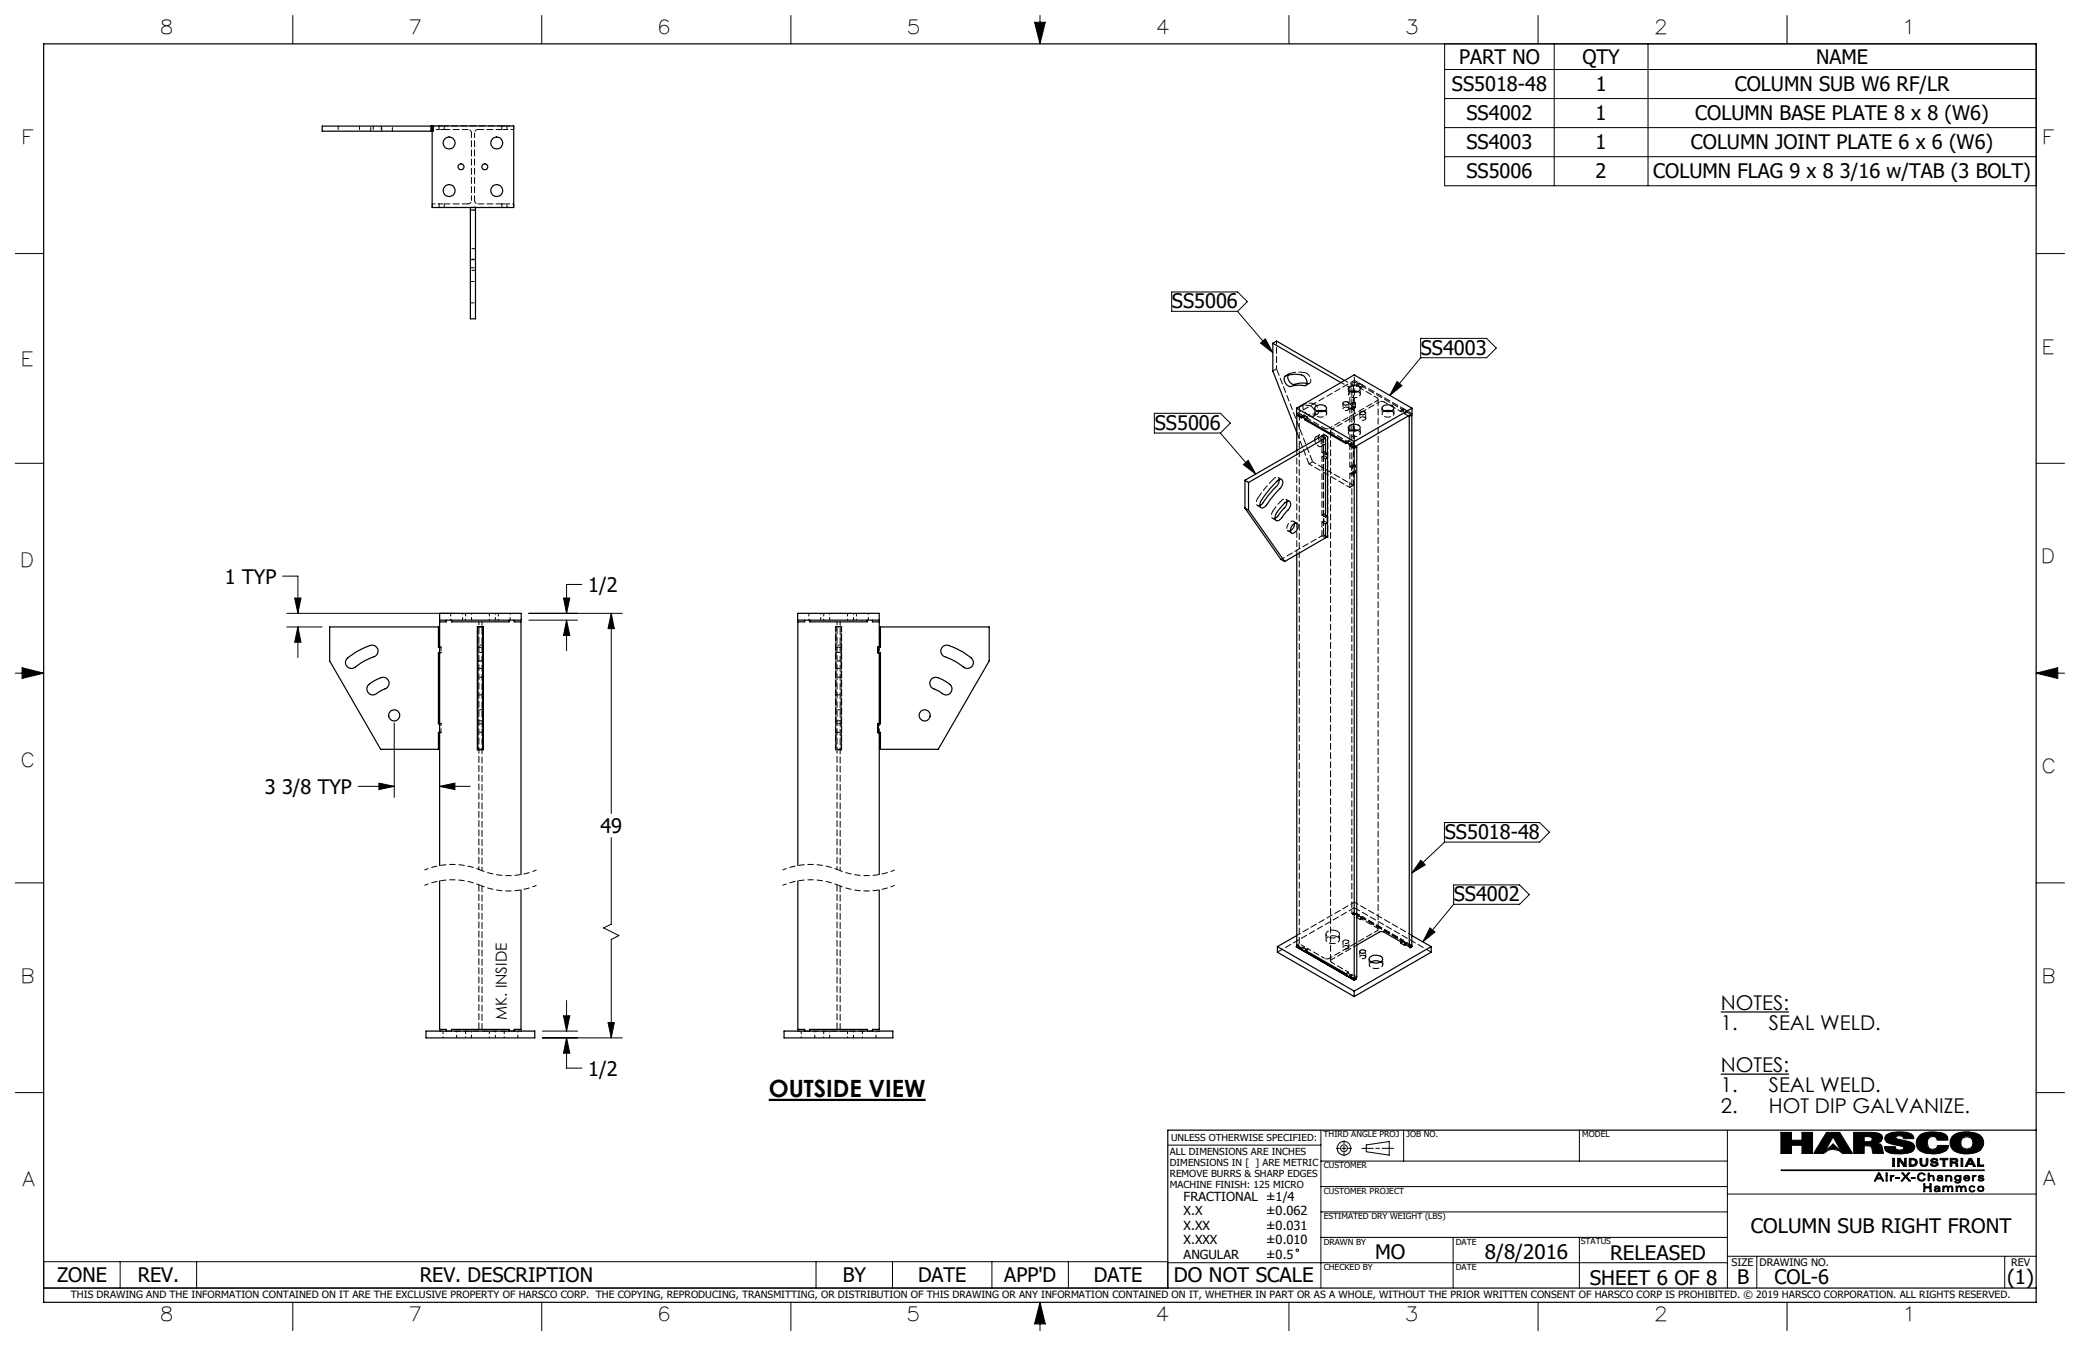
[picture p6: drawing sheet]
<svg xmlns="http://www.w3.org/2000/svg" width="432mm" height="279mm" viewBox="0 0 432 279" stroke-linecap="round" stroke-linejoin="round" font-family="sans-serif">
<g fill="none" stroke="#000" stroke-width=".21">
<path d="M60.8 3.2v5.9M112.5 3.2v5.9M164.2 3.2v5.9M214.8 4.6h2.2l-1.1 4.5zM215.9 3.2v5.9M267.6 3.2v5.9M299.9 9.1h122.8v29.5h-122.8zM299.9 14.4h122.8M319.3 3.2v5.9M322.7 9.1v29.5M342.1 9.1v29.5M371 3.2v5.9"/>
<path d="M299.9 20.5h122.8M299.9 26.5h122.8M299.9 32.5h122.8M3.2 52.6h5.9M422.7 52.6h5.9M243.2 60.6h13.7l2 2-2 2h-13.7zM256.9 64.7l7.3 8.5M261.7 71.2l1-.9 1.5 2.9zM290 79.2l1 .8-2.5 2.1zM294.9 70.2h13.7l2 2-2 2.1h-13.7zM294.9 74.3l-6.4 7.8M3.2 96.2h5.9"/>
<path d="M239.6 85.8h13.8l2 2-2 2.1h-13.8zM253.4 89.9l7.3 8.5M258.1 96.4l1-.8 1.6 2.8zM422.7 96.2h5.9M58.7 119.6h3.1v7.7M3.2 139.7h5.9M4.6 138.6l4.5 1.1-4.5 1.1zM59.5 127.3h34.9M59.5 130.1h7.4M61.2 124.1h1.3l-.7 3.2zM61.8 130.1l.7 3.2h-1.3zM61.8 130.1v6.4"/>
<path d="M109.8 127.3h19.4M109.8 128.7h10.1M117 124.1h1.3l-.7 3.2zM117.6 128.7l.7 3.2h-1.3zM117.6 128.7v6.4M120.8 121.3h-3.2v6M126.9 127.3l.6 3.2h-1.3zM126.9 127.3v41.6M422.7 139.7h5.9M422.7 139.7l4.5-1.1v2.2zM81.8 150.1v15.4M74.4 163.2h7.4"/>
<path d="M78.7 162.6l3.1 .6-3.1 .7zM91.3 163.2l3.1-.6v1.3zM91.3 163.2h6.3M126.9 173.9v17.9l-1.6 .8 3.2 1.6-1.6 .8v20.4M295 178.6l.9 .9-2.8 1.7zM299.9 170.7h19.7l2.1 2.1-2.1 2h-19.7zM299.9 174.8l-6.8 6.4M3.2 183.3h5.9M296.9 192.6l1 .9-2.5 2zM301.8 183.7h13.7l2 2-2 2h-13.7zM301.8 187.7l-6.4 7.8M422.7 183.3h5.9"/>
<path d="M112.6 215.4h16.6M112.6 214h7.3M117 210.9h1.3l-.7 3.1zM117.6 215.4l.7 3.2h-1.3zM117.6 215.4v6.3h3.2M117.6 207.7v6.3M126.2 212.3h1.3l-.6 3.1zM3.2 226.8h5.9M242.4 237.7h31.8M274.2 234.6v32.8M277.4 238.4h.7M278.6 238.4h.8"/>
<path d="M279 236.8v.7M279 238v.8M279 239.3v.6M279.9 238.4h.7M282.7 238.4h2.4M283.6 237.7l4.8-.7v2.8l-4.8-.7zM285.6 238.4h.8M286.9 238.4h2.4M291.4 234.6v6.4M327.9 234.6v6.4M358.6 234.6v32.8M369.7 235.1h2.2v1.6h2.2v-1.6h2.2v4.3h-2.2v-1.7h-2.2v1.7h-2.2z"/>
<path d="M379.2 235.1h2.7l2.7 4.3h-2.2a2.5 2.5 0 0 0-3.8 0h-2.1zM380.5 236l1.7 3-1.7-1.5-1.7 1.5zM384.8 235.1h3.7l1.7 .2 .5 .4 .1 .6-.3 .7-.8 .3 .7 .2 .3 .4 .3 1.5h-2.2l-.2-1-.3-.5-.6-.1h-.7v1.6h-2.2zM387 235.9l1.4 .1a.51 .51 0 0 1 0 .9l-1.4 .1zM389.7 237.3h.1M391.6 235.6a6.4 6.4 0 0 1 5.3-.2l.3 .4 .1 .6h-2.1l-.1-.4a1.07 1.07 0 0 0-1.5 .1v.1a3 3 0 0 0 1.9 .6l1.6 .5 .4 .7a1.36 1.36 0 0 1-1.4 1.4 6.7 6.7 0 0 1-4.6-.5l-.3-.9h2.3v.4a1.01 1.01 0 0 0 1.7-.2l-.4-.3-3.1-.8-.4-.7zM398.5 235.7a5.3 5.3 0 0 1 5.5-.2l.3 .5 .1 .7h-2.2l-.3-.6-.5-.2-.7 .1-.5 .5-.1 .7 .2 1 .4 .3 .5 .1 .8-.2 .2-.6h2.3l-.1 .6a3.9 3.9 0 0 1-2.8 1.1 4.2 4.2 0 0 1-3.5-1.1 2.19 2.19 0 0 1 .4-2.7zM405.2 235.9a5.4 5.4 0 0 1 5.8-.4 2.09 2.09 0 0 1 .8 2.2l-.7 1.1a5.9 5.9 0 0 1-5.4 .1 2.08 2.08 0 0 1-.5-3zM422.7 226.8h5.9M274.2 256.9h84.4M274.2 251.6h84.4M274.2 246.3h84.4"/>
<path d="M274.2 241h84.4M301.7 256.9v10.5M327.9 256.9v10.5M358.6 247.9h64.1M369.8 242.9h42.1v.1h-42.1zM389.9 243.5h.3l.9 1.6h-.3l-.2-.4h-1l-.2 .4h-.3zM390.1 243.7l.4 .8h-.8zM391.5 244h.3v1.1h-.3zM391.5 243.5h.3v.2h-.3zM392.4 244h.2v.2l.2-.2h.4v.2l-.5 .1-.1 .8h-.2zM392.6 244.2h.1M392.9 240.5h.4v1.6h-.4z"/>
<path d="M393.6 244.4h.7v.2h-.7zM393.9 240.5h.5l1 1.2v-1.2h.3v1.6h-.5l-.9-1.3v1.3h-.4zM394.3 240.8h.1M394.8 243.5h.3l.5 .6 .5-.6h.4l-.7 .7 .8 .9h-.3l-.7-.7-.6 .7h-.3l.7-.9zM396.3 240.5a1.61 1.61 0 0 1 1.7 .5v.3l-.1 .5-.8 .3h-.8zM396.7 240.7a.62 .62 0 0 1 .8 .2 .62 .62 0 0 1 0 .7l-.8 .2zM396.8 244.4h.7v.2h-.7zM398.3 243.7a.87 .87 0 0 1 1.4 .2l-.7-.3-.3 .1-.3 .2-.1 .4 .2 .5a.59 .59 0 0 0 .9-.1h.3l-.3 .4h-.9l-.4-.3-.1-.5zM398.6 240.5h.4v1l.1 .3 .3 .1 .3-.1 .2-.4v-.9h.3v.9l-.2 .5a.93 .93 0 0 1-1.4-.4zM399.4 245.7h.2v.6h1v-.6h.3v1.7h-.3v-.8h-1v.8h-.2zM400.3 243.5h.2v.7l.5-.3a.79 .79 0 0 1 .4 1.2h-.1a.87 .87 0 0 0-.3-1 .85 .85 0 0 0-.5 1h-.2zM400.5 244.2h.1"/>
<path d="M400.9 240.7l.5-.3 .7 .1 .2 .4h-.4l-.1-.2h-.3l-.3 .2 .2 .2 .8 .2 .2 .4-.1 .2-.6 .2-.7-.1-.2-.4h.3l.4 .3 .5-.1v-.2l-1-.3-.2-.2zM401.7 246.3a.67 .67 0 0 1 1 .3v.7h-.2v-.1l-.7 .2-.2-.2v-.3l.1-.2 .8-.1-.1-.2-.3-.1-.5 .2zM402.4 244.7l.7-.1-.1 .3-.2 .1h-.3zM402.5 246.8h.1M402.5 246.8l-.8 .2 .2 .2h.3l.2-.1 .1-.3M402.5 247.2h.1M402.8 240.5h1.6v.2h-.6v1.4h-.4v-1.4h-.6zM403.1 244.6h.1M403.1 244.4l-.1-.2-.3-.1-.5 .2v-.2l.6-.2 .4 .2 .1 1h-.2v-.1M403.1 244.4l-.8 .1-.2 .3 .3 .3 .3 .1 .4-.2M403.1 244.4h.1M403.1 245h.1"/>
<path d="M403.5 246.4v-.2h-.2v1.1h.2l.1-.8 .4-.2 .3 .4v.6h.2l.1-.8 .3-.2 .3 .4v.6h.2l-.1-1-.5-.1-.3 .3M403.5 246.4l.5-.3 .4 .4M403.5 246.4h.1M403.9 244h.2v.2l.4-.3 .5 .2 .2 .4v.6h-.2l-.2-.9-.2-.1-.3 .1-.2 .9h-.2zM404.1 244.2h.1M404.4 246.5h.1M404.8 240.5a1.96 1.96 0 0 1 1.6 .2l-.1 .5-.3 .1 .4 .2 .1 .6h-.4a.61 .61 0 0 0-.7-.7h-.2v.7h-.4zM405.2 240.7l.8 .1v.3l-.8 .1zM405.9 244.1l.5-.2 .5 .3v-.2h.2v1l-.2 .5-.5 .1-.5-.1-.1-.3 .8 .2 .2-.1 .1-.4-.5 .2-.5-.2-.2-.4zM406 241.3h.1M406.1 244.2l.3-.1 .4 .1 .1 .3-.1 .3-.4 .2-.3-.2-.1-.3zM406.3 246.4v-.2h-.3l.1 1.1h.2l.1-.8 .3-.2 .3 .4v.6h.2l.1-.8 .4-.2 .3 .4v.6h.2l-.2-1-.4-.1-.4 .3"/>
<path d="M406.3 246.4l.4-.3 .5 .4M406.3 246.4h.1M407.1 240.5h.4v1.6h-.4zM407.2 246.5h.1M407.9 244.1l.4-.2 .5 .2 .1 .5h-1.1l.2 .3 .3 .1 .6-.2-.1 .2-.7 .1-.4-.2v-.6zM408 244.2l.3-.1 .4 .4h-.8zM408.8 240.5h.5l.8 1.6h-.5l-.1-.4h-1l-.2 .4h-.3zM408.9 246.3l.5-.2 .4 .1 .2 .3-.8-.2-.2 .2-.1 .3 .2 .4 .3 .1 .6-.2-.2 .2-.7 .1-.3-.3zM409 240.8l.3 .7h-.6zM409.5 244h.2v.2l.5-.2v.2l-.4 .1-.1 .8h-.2zM409.7 244.2h.1M410.5 240.5h.4v1.3h.9v.3h-1.3z"/>
<path d="M410.7 246.3l.5-.1 .5 .1 .2 .5-.2 .4-.5 .2-.5-.2-.2-.4zM410.7 244.2a.74 .74 0 0 1 1.1-.1v.2l-.5-.2-.4 .2 .7 .2 .3 .3a.76 .76 0 0 1-1.1 .3l-.2-.3 .8 .2 .2-.2a.87 .87 0 0 1-.9-.6zM410.8 246.5l.4-.2 .4 .2 .1 .3-.1 .3-.4 .1-.4-.1-.1-.3zM9.1 261.9h233.3v5.5h-233.3zM24.9 261.9v5.5M40.8 261.9v5.5M60.8 270.3v5.9M112.5 270.3v5.9M164.2 270.3v5.9M169.4 261.9v5.5M185.3 261.9v5.5M205.9 261.9v5.5"/>
<path d="M215.9 270.3v5.9M215.9 270.3l1.1 4.5h-2.2zM221.8 261.9v5.5M242.4 262.1h116.2M267.6 270.3v5.9M319.3 270.3v5.9M358.6 260.8h64.1M364.7 260.8v6.6M371 270.3v5.9M416.2 260.8v6.6"/>
<circle cx="279" cy="238.4" r=".71"/>
<circle cx="279" cy="238.4" r="1.41"/>
<circle cx="408.3" cy="237.3" r="1.3"/>
<circle cx="269.3" cy="259.5" r=".25"/>
</g>
<g fill="none" stroke="#000" stroke-width=".25">
<path d="M9.1 9.1h413.6v261.2h-413.6zM89.5 26.2v1M89.7 26.1v17h16.9v-17l-39.7 .1v1h22.8M97.6 43.1v23.1h1.1v-23.1M97.6 43.6h1.1M264.2 71.3v5.7l5 12.8M264.2 71.3l14.2 8.1M264.2 71.3l.8-.5 14.1 8.2M266.8 78.1a5.1 5.1 0 0 1 3.9 0 1.35 1.35 0 0 1 .3 1.9h-.2a6.5 6.5 0 0 0-3.1 .2 1.59 1.59 0 0 1-.9-2.1zM267.4 77.9a1.65 1.65 0 0 0 1.3 1.9 5 5 0 0 1 2.7-.2M258.4 99.7v5.8M258.4 99.7l.8 .5"/>
<path d="M265.1 99.8a.65 .65 0 0 1 1-.3 .65 .65 0 0 1 .2 1 5.5 5.5 0 0 1-1.7 2.1l-.7 .8a4.2 4.2 0 0 1-1.7 2 .6 .6 0 0 1-.7-.3 .6 .6 0 0 1 .1-.6 17.1 17.1 0 0 1 3.5-4.7zM265.5 99.6a1.92 1.92 0 0 1-.9 1.8l-2.7 3.3-.4 .3M269.2 84.7v1.2l11.9 6.9M269.2 84.7l11.9 7M269.2 84.7l11.9-6.9 12 6.9M269.2 86.2l1 .5v-.2M269.2 86.2v7.3M269.4 86l-.2 .2M270.9 86.9v.3M270.9 87.2l8.5 4.9v-.3M271.2 87.1l-.3 .1M273.1 84.3a1.43 1.43 0 0 1 2.3 .5 1.47 1.47 0 0 1-2.5-.1z"/>
<path d="M273.4 85.3l.4-.1 1.1 .1M274.7 90.7v-.5l.9 .5v20.8M275.2 90.9l-.8-.4-16 9.2M275.2 90.9l-16 9.3M275.2 90.9v3.5l.4-.2M275.2 93.9l.4 .3M275.6 94.2v.8l-.4 .2v12.2l.4-.3M278.9 83.5a.71 .71 0 0 1 1.1 .3 .68 .68 0 0 1-1.2-.2zM280.1 80.3a1.53 1.53 0 0 1 2.3 .3 1.32 1.32 0 0 1-2 .6 .53 .53 0 0 1-.5-.3 .53 .53 0 0 1 .2-.6zM280.1 88.4a1.53 1.53 0 0 1 2.3 .3 1.17 1.17 0 0 1-1.7 .7 .62 .62 0 0 1-.7-.2 .62 .62 0 0 1 .1-.8zM280.1 92.2v.3M280.1 92.5l1 .6"/>
<path d="M280.4 92.4l-.3 .1M280.4 89.4l.6-.2 .9 .2M280.4 81.3l.6-.2 .9 .2M280.6 81.2v.2M281.1 91.7v1.1M281.1 93.1v110M281.4 92.6l.3 .2M281.7 92.8l-.6 .3M281.7 92.8v110l-.6 .3M282.3 85.7a.69 .69 0 0 1 1.2 .1 .68 .68 0 0 1-1.2-.1zM287.1 84.3a1.43 1.43 0 0 1 2.2 .5 1.47 1.47 0 0 1-2.4-.1zM287.4 85.3l.4-.1 1.1 .1"/>
<path d="M292.3 86.3l.3 .2M292.6 86.5v110M292.8 86l.3 .2M293.1 86.2l-.5 .3M293.1 86.2v110l-.5 .3M293.1 84.7v1.2l-12 6.9M293.1 84.7l-12 7M258.4 105.5l.8 .4M258.4 105.5l7.5 10.6 .8 .5M259.2 100.2v5.7M259.2 105.9l7.5 10.7M266.8 104.4a.67 .67 0 0 1 1-.3 .67 .67 0 0 1 0 1.1l-1.4 1.8a1.22 1.22 0 0 1-1.6 .9 1.75 1.75 0 0 1 .6-2z"/>
<path d="M267.2 104.1a2.32 2.32 0 0 1-1.1 1.9l-.9 1.2-.5 .4M268.3 109a.63 .63 0 0 1 .9-.4 .63 .63 0 0 1 .3 .9 1.29 1.29 0 0 1-1.4 1.1 1.31 1.31 0 0 1 .2-1.6zM268.7 108.7v.1a1.71 1.71 0 0 1-.8 1.4M269.2 115.1v81.1l1 .6v.3l.7 .4M275.2 111.3l.4 .2M275.2 106.9l.4 .2M275.6 107.1v1.5l-.4 .2v2.9l-8.5 4.9M72.2 136.6a13.6 13.6 0 0 1 5.1-2.7 1.23 1.23 0 0 1 1.2 1.1 1.23 1.23 0 0 1-.9 1.3 15.9 15.9 0 0 0-4.3 2.4 1.25 1.25 0 0 1-1.4-.6 1.25 1.25 0 0 1 .3-1.5zM91.3 127.3h16.9v1.4h-16.9zM91.3 134.4h-.3v-4.3h-22.6v7.1l10.6 18.3h12v-3.5h.3M91.3 135.4h-.3v14.8h.3M92.7 128.7v.4h-1.4v50.6"/>
<path d="M93.7 128.7v.4h12v-.4M99.1 130.1h1.2v25.5h-1.2zM99.2 137.2h1.1M99.2 130.1h1.1v25.4h-1.1zM106.8 128.7v.4h1.4v52.4M165.6 127.3h16.9v1.4h-16.9zM167 128.7v.4h-1.4v50.6M168.1 128.7v.4h12v-.4M181.1 128.7v.4h1.4v5.3M182.2 134.4h.6v-4.3h22.6v7.1l-10.6 18.3h-12v-3.5h-.6M182.2 135.4h.6v14.8h-.6M182.5 134.3h-.3v1.2h.3"/>
<path d="M182.5 135.4v14.8M195.7 134.3l.6-.4a10.3 10.3 0 0 1 4.8 2.3 1.34 1.34 0 0 1 1 1 1.34 1.34 0 0 1-.6 1.3 1.46 1.46 0 0 1-1.9-.4 13.7 13.7 0 0 0-3.7-1.9 1.27 1.27 0 0 1-.2-1.9zM76.4 142.2l1.1-.8a3.7 3.7 0 0 1 2.5-.7 1.33 1.33 0 0 1 .7 1.5 1.33 1.33 0 0 1-1.2 1l-.7 .3a1.56 1.56 0 0 1-2.3 .4 1.24 1.24 0 0 1-.1-1.7zM182.5 152v29.5M182.5 150.2h-.3v1.9h.3M193.4 140.9a1.48 1.48 0 0 1 1.9 0l.4 .2a3.4 3.4 0 0 1 1.9 1.7 1.31 1.31 0 0 1-.8 1.4 1.31 1.31 0 0 1-1.6-.5l-.6-.4a1.71 1.71 0 0 1-1.6-1.6zM91.3 182.9v30.8h1.4v.3M108.2 184.7v29h-1.4v.3M165.6 182.9v30.8h1.4v.3M182.5 184.7v29h-1.4v.3M265.2 196.5l15.9 9.2M265.2 196.5v1.2l15.9 9.2"/>
<path d="M269.2 194.2l-4 2.3M269.2 196.5l11.9 6.9M269.2 196.5v.1M269.4 196.4l-.3 .1 12 6.9 .3-.2M269.5 196.4l-.4 .2M269.5 196.4l-.3 .1M270.9 197.5v-.3l8.5 4.9v.3l.7 .4M271.2 197.4l-.3 .1M281.7 196.2l4.7-2.8h.4h.4l3.6 2.1v.3l.8 .4M282.3 197.4a.69 .69 0 0 1 1.2 .2 .66 .66 0 0 1-.7 .3 .66 .66 0 0 1-.5-.5zM284.4 198.7a1.84 1.84 0 0 1 2.6 .3 1.34 1.34 0 0 1-1.8 .8 .74 .74 0 0 1-.8-.3 .74 .74 0 0 1 0-.8zM284.6 199.7a2.16 2.16 0 0 1 2 0"/>
<path d="M291.6 196.2v-.3l1 .6M291.8 196.1l-.2 .1M292.8 196.4l.3 .1M293.1 196.5l-.4 .2M293.1 194.2l4 2.3M293.2 196.5l-.3-.2 .3 .2-.5 .2M297.1 196.5l-16 9.2M297.1 196.5v1.2l-16 9.2M88.4 214h22.6v1.4h-22.6zM93.7 214v-.3h12v.3M162.8 214h22.5v1.4h-22.5zM168.1 214v-.3h12v.3"/>
<path d="M280.1 202.8v-.3l1 .6M280.4 202.7l-.3 .1M281.1 203.4h.1M281.1 205.7v1.2M281.4 203.2l-.3 .2M281.4 203.2h.1M422.7 234.6h-180.3v32.8M9.1 267.4h413.6"/>
<circle cx="93.2" cy="29.7" r="1.24"/>
<circle cx="93.2" cy="39.5" r="1.24"/>
<circle cx="95.7" cy="34.6" r=".61"/>
<circle cx="100.6" cy="34.6" r=".61"/>
<circle cx="103.1" cy="29.7" r="1.24"/>
<circle cx="103.1" cy="39.5" r="1.24"/>
<circle cx="81.8" cy="148.5" r="1.15"/>
<circle cx="192" cy="148.5" r="1.14"/>
</g>
<path d="M215.9 270.3l-1.1 4.5h2.2zM214.8 4.6h2.2l-1.1 4.5zM4.6 138.6l4.5 1.1-4.5 1.1zM422.7 139.7l4.5-1.1v2.2zM369.7 235.1v4.3h2.2v-1.7h2.2v1.7h2.2v-4.3h-2.2v1.6h-2.2v-1.6zM387 235.9l1.4 .1 .3 .6-.5 .4h-1.2zM384.8 235.1v4.3h2.2v-1.6l1.4 .1 .4 1.5h2.2l-.4-1.7-.4-.3-.5-.1a1.15 1.15 0 0 0 1.1-1.2 1.41 1.41 0 0 0-1.7-1zM391.6 235.6a1.12 1.12 0 0 0-.2 1.2 1.12 1.12 0 0 0 1.1 .7l1.8 .3a.72 .72 0 0 1 .9 .5 1.03 1.03 0 0 1-1.7-.1v-.2h-2.3a1.46 1.46 0 0 0 1.7 1.5 7.2 7.2 0 0 0 4.2-.6 1.1 1.1 0 0 0 .3-1.2 1.1 1.1 0 0 0-1-.7l-2.1-.5a.58 .58 0 0 1-.7-.5l.4-.2h.6l.5 .2 .1 .4h2.1v-.2a1.62 1.62 0 0 0-1.8-1.2 6.2 6.2 0 0 0-3.9 .6zM398.3 235.9a2.19 2.19 0 0 0-.3 2.3 2.19 2.19 0 0 0 2 1.2 4.7 4.7 0 0 0 4.3-.9l.2-.7h-2.3a1.07 1.07 0 0 1-1.7 .6 1.38 1.38 0 0 1-.4-1.6 1.38 1.38 0 0 1 1.5-.9l.4 .3 .2 .5h2.2v-.5a1.37 1.37 0 0 0-1.6-1.1 6 6 0 0 0-4.3 .6zM407 237.2a1.3 1.3 0 0 1 2.6 0 1.3 1.3 0 0 1-2.6 0zM405.5 235.7a2.15 2.15 0 0 0-.6 2.3 2.15 2.15 0 0 0 2 1.4 5.7 5.7 0 0 0 4.4-.7 2.15 2.15 0 0 0 .3-2.3 2.15 2.15 0 0 0-1.8-1.3l-1.2-.2a4.6 4.6 0 0 0-3.1 .8zM379.2 235.1l-2.7 4.3h2.1a2.5 2.5 0 0 1 3.8 0h2.2l-2.7-4.3zM380.5 236l1.7 3-1.7-1.5-1.7 1.5zM392.9 240.5v1.6h.4v-1.6zM393.9 240.5v1.6h.4v-1.3l.9 1.3h.5v-1.6h-.3v1.2l-1-1.2zM396.7 240.7h.5l.4 .2 .1 .5-.3 .4h-.7zM396.3 240.5v1.6h.9a.83 .83 0 0 0 .8-.9 .83 .83 0 0 0-.9-.7zM398.6 240.5v1.1a.86 .86 0 0 0 .9 .5 .86 .86 0 0 0 .7-.7v-.9h-.3l-.1 1.2-.3 .2-.4-.1-.1-1.3zM400.9 240.7l-.1 .1a.53 .53 0 0 0 .6 .6l.4 .1a.27 .27 0 0 1 .1 .4 .27 .27 0 0 1-.4 0l-.4-.3h-.3a.86 .86 0 0 0 .8 .5 .86 .86 0 0 0 .8-.6l-.3-.3-.7-.1a.29 .29 0 0 1 0-.5 .29 .29 0 0 1 .4 .2l.1 .1h.4a.84 .84 0 0 0-1.4-.2zM402.8 240.5v.2h.6v1.4h.4v-1.4h.6v-.2zM405.2 240.7l.8 .1a.25 .25 0 0 1 0 .3 .25 .25 0 0 1-.3 .1h-.5zM404.8 240.5v1.6h.4v-.7l.7 .1 .2 .6h.4l-.1-.6-.4-.2 .4-.2v-.4l-.5-.2zM407.1 240.5v1.6h.4v-1.6zM409 240.8l.3 .7h-.6zM408.8 240.5l-.8 1.6h.3l.2-.4h1l.1 .4h.5l-.8-1.6zM410.5 240.5v1.6h1.3v-.3h-.9v-1.3zM390.1 243.7l.4 .8h-.8zM389.9 243.5l-.8 1.6h.3l.2-.4h1l.2 .4h.3l-.9-1.6zM391.5 243.5v.2h.3v-.2zM369.8 242.9v.1h42.1v-.1zM391.5 244v1.1h.3v-1.1zM392.4 244v1.1h.2l.1-.7 .5-.2v-.2h-.3l-.3 .2v-.2zM393.6 244.4v.2h.7v-.2zM394.8 243.5l.6 .7-.7 .9h.3l.6-.7 .7 .7h.3l-.8-.9 .7-.7h-.4l-.5 .6-.5-.6zM396.8 244.4v.2h.7v-.2zM398.3 243.6l-.3 .8a.87 .87 0 0 0 .7 .8 .87 .87 0 0 0 1-.5h-.3l-.2 .3h-.3a.67 .67 0 0 1-.6-.9 .67 .67 0 0 1 1.1-.2h.3a.86 .86 0 0 0-1.4-.3zM400.3 243.5v1.6h.2v-.7l.4-.3 .4 .2v.8h.2v-.9l-.6-.3-.4 .3v-.7zM402.4 244.7l.3-.1a.23 .23 0 0 1 .4 .1 .23 .23 0 0 1-.2 .3h-.3a.22 .22 0 0 1-.2-.1 .22 .22 0 0 1 0-.2zM402.3 244.1l-.1 .2 .3-.2 .4 .1a.2 .2 0 0 1 .1 .3 .2 .2 0 0 1-.3-.1l-.5 .1-.1 .5 .3 .2 .7-.2v.1h.2l-.1-1-.3-.2zM403.9 244v1.1h.2v-.6l.3-.4 .5 .1 .1 .9h.2l-.1-1-.6-.2-.4 .3v-.2zM406 244.1l-.1 .1a.6 .6 0 0 0 .1 .8 .6 .6 0 0 0 .9-.1l-.1 .4-.2 .1h-.4l-.2-.2-.2 .1 .4 .3 .8-.2 .1-.3v-1.1h-.2v.2a.7 .7 0 0 0-.9-.1zM406 244.5a.45 .45 0 0 1 .9 0 .45 .45 0 0 1-.9 0zM408 244.2l.5-.1 .2 .4h-.8zM407.8 244.1l-.2 .6a.67 .67 0 0 0 .6 .5 .67 .67 0 0 0 .7-.4l-.8 .2-.3-.4h1.1a.67 .67 0 0 0-.4-.6 .67 .67 0 0 0-.7 .1zM409.5 244v1.1h.2v-.7l.5-.2v-.2h-.3l-.2 .2v-.2zM410.8 244.1a.38 .38 0 0 0 0 .4 .38 .38 0 0 0 .4 .2h.2a.21 .21 0 0 1 .2 .3 .21 .21 0 0 1-.4 0l-.6-.2 .2 .3 .5 .1a.37 .37 0 0 0 .5-.2 .37 .37 0 0 0-.2-.5l-.4-.1a.21 .21 0 0 1-.2-.3 .21 .21 0 0 1 .3 0l.5 .2-.4-.4zM399.4 245.7v1.7h.2v-.8h1v.8h.3v-1.7h-.3v.6h-1v-.6zM401.8 246.9l.4-.1a.24 .24 0 0 1 .3 .3 .24 .24 0 0 1-.4 .1l-.3-.1zM401.7 246.3l-.1 .2 .5-.2 .3 .1a.23 .23 0 0 1 0 .3 .23 .23 0 0 1-.3 0 .41 .41 0 0 0-.6 .4 .41 .41 0 0 0 .7 .3l.3-.2v.1h.2v-.9l-.3-.2zM409 246.2l-.2 .3v.5l.4 .4h.6l.2-.3-.5 .2-.3-.1-.3-.3 .1-.4 .5-.2 .5 .2a.62 .62 0 0 0-1-.3zM410.7 246.7a.5 .5 0 0 1 1 0 .5 .5 0 0 1-1 0zM410.5 246.8a.65 .65 0 0 0 1.3 0 .65 .65 0 0 0-1.3 0zM403.3 246.2h.2v.2l.5-.3 .4 .4 .4-.3h.4l.2 .3v.8h-.2v-.8l-.2-.2-.5 .3v.7h-.2v-.7l-.3-.3-.4 .2-.1 .8h-.2zM406 246.2h.3v.2l.5-.3 .4 .4 .3-.3h.5l.2 .4v.7h-.2v-.7l-.3-.3-.4 .2-.1 .8h-.2v-.7l-.3-.3-.4 .3v.7h-.2z" fill-rule="evenodd" fill="#000"/>
<path d="M159.6 228.3h32.6" fill="none" stroke="#000" stroke-width=".46"/>
<path d="M357.2 210.1h14.2M357.2 223h14.2" fill="none" stroke="#000" stroke-width=".26"/>
<path d="M99.7 183.8a15.1 15.1 0 0 0-11.6 0M99.7 180.6a15.1 15.1 0 0 0-11.6 0M111.4 183.8a15.1 15.1 0 0 1-11.7 0M111.4 180.6a15.1 15.1 0 0 1-11.7 0M174.1 183.8a15.1 15.1 0 0 0-11.6 0M174.1 180.6a15.1 15.1 0 0 0-11.6 0M185.7 183.8a15.1 15.1 0 0 1-11.6 0M185.7 180.6a15.1 15.1 0 0 1-11.6 0" fill="none" stroke="#000" stroke-width=".21" stroke-dasharray="1.3 .6" stroke-dashoffset=".4" stroke-linecap="butt"/>
<path d="M173.5 130.1h1.2v25.5h-1.2z" fill="none" stroke="#808080" stroke-width=".25"/>
<g fill="#000">
<path d="M258.1 96.4l1-.8 1.6 2.8zM261.7 71.2l1-.9 1.5 2.9zM290 79.2l1 .8-2.5 2.1zM296.9 192.6l1 .9-2.5 2zM295 178.6l.9 .9-2.8 1.7z"/>
<path d="M61.2 124.1h1.3l-.7 3.2zM61.8 130.1l.7 3.2h-1.3zM126.9 127.3l.6 3.2h-1.3zM126.2 212.3h1.3l-.6 3.1zM78.7 162.6l3.1 .6-3.1 .7zM91.3 163.2l3.1-.6v1.3zM117 210.9h1.3l-.7 3.1zM117.6 215.4l.7 3.2h-1.3zM117.6 128.7l.7 3.2h-1.3zM117 124.1h1.3l-.7 3.2z"/>
</g>
<g fill="none" stroke="#000" stroke-width=".21" stroke-dasharray="1.3 .6" stroke-dashoffset=".5">
<path d="M70.2 26.2v1M74.6 26.2v1M77 27.2v-1M77.5 26.2v1M79.2 26.2v1M79.2 27.2v-1M81.5 27.2v-1M91.2 26.2h1M92.2 26.9h-1M104.2 26.2h1M105.2 26.9h-1M91.2 43.1h1"/>
<path d="M91.2 42.3h1M97.7 55.6h1M97.7 58.4h1M97.7 53.9h1M98.7 56.1h-1M98.7 53.8h-1M98.7 51.6h-1M104.2 43.1h1M104.2 42.3h1M97.7 62.9h1M278.4 79.4l1.8 1M279.2 79l1.8 1"/>
<path d="M271.5 86.9l3.5 2M275 88.9l.5 .1 .5-.1M275.6 90.6l-.8-.5M276.4 89.7l3.5 2.1M280.8 83.9v1M281.3 83.6v1M282.9 80.3l8.5 4.9M285.9 82.6l-3.5-2M287.3 83.4l-.5-.1-.5 .1M290.8 85.5l-3.5-2.1M261.6 104.9a.6 .6 0 0 1-.8-.2 .6 .6 0 0 1 0-.7l.3-.6M264.7 107.6a.6 .6 0 0 1-.7-.2 .6 .6 0 0 1 0-.7l.3-.6"/>
<path d="M274.4 111.2l-8.4 4.9M280.2 101.2l-8.5-4.9M281 100.8l-8.5-4.9M91.5 134.4v1M99.2 134.4h1.1M99.2 138.7h1.1M100.1 129.1v51.6M100.3 135.4h-1.1M100.3 133.9h-1.1M173.6 135.4h1M173.6 134.4v1M173.6 138.7h1"/>
<path d="M174.4 129.1v51.6M174.6 134.4h-1M174.6 135.4v-1M174.6 130.1h-1M174.6 137.2h-1M174.6 133.9h-1M182.5 134.4v1M99.2 150.2h1.1M99.2 144.2h1.1M99.2 149.6h1.1M100.3 152h-1.1M100.3 140.6h-1.1"/>
<path d="M100.3 147.3h-1.1M173.6 152h1M173.6 149.6h1M173.6 144.2h1M174.6 150.2h-1M174.6 155.5h-1M174.6 147.3h-1M174.6 140.6h-1M275 198.9l-3.5-2M276 198.9l-.5 .1-.5-.1M276.4 199.2l5.3-3M281.2 189.6l11.9 6.9"/>
<path d="M282.4 190.6l3.5 2M291.4 195.2l-8.5-4.9M292.9 196.3l-11.7-6.8M279.9 201.8l-3.5-2"/>
</g>
<g fill="none" stroke="#000" stroke-width=".21" stroke-dasharray="1.3 .6" stroke-dashoffset=".7">
<path d="M89.7 26.2h1.5M91.2 26.9h-1.5M105.2 26.2h1.4M106.6 26.9h-1.4M89.7 43.1h1.5M89.7 42.3h1.5M105.2 43.1h1.4M105.2 42.3h1.4M280.6 97.1v1.4M280.6 98.4v91.2M281.3 98.1v-1.4M274.8 108.1v-1.4"/>
<path d="M275.6 111.5v-20.9M93.6 127.3v1.4M96 128.7v-1.4M96.7 127.3v1.4M97.9 128.7v-1.4M99.4 129.1v51.4M101.6 127.3v1.4M102.8 128.7v-1.4M103.4 127.3v1.4M105.9 128.7v-1.4M167.9 127.3v1.4M170.4 128.7v-1.4"/>
<path d="M171 127.3v1.4M172.2 128.7v-1.4M173.8 129.1v51.4M175.9 127.3v1.4M177.2 128.7v-1.4M177.8 127.3v1.4M180.3 128.7v-1.4M91.3 214h16.9M92 214v1.4M94.8 215.4v-1.4M96.7 214v1.4M97.9 215.4v-1.4"/>
<path d="M101.6 214v1.4M102.8 215.4v-1.4M104.7 214v1.4M107.5 215.4v-1.4M165.6 214h17M166.3 214v1.4M169.2 215.4v-1.4M171 214v1.4M172.2 215.4v-1.4M175.9 214v1.4M177.2 215.4v-1.4M179 214v1.4"/>
<path d="M181.9 215.4v-1.4"/>
</g>
<g fill="none" stroke="#000" stroke-width=".21" stroke-dasharray="1.3 .6">
<path d="M89.7 26.2h.1M90 26.9v.3M90 27.2h-.3M97.6 43v.1M97.7 43.1h.1M98.7 43.1h.1M98.8 43v.1M267.4 77.9l.3-.3M271 77.4a1.57 1.57 0 0 1 .9 2.1l-.4 .1M271.5 79.6h-.1M281.2 79.3l-.6 .3M281.6 79.8v.3"/>
<path d="M282.2 79.5l-.6 .3M282.2 79.8v-.3M282.2 79.8l-.6 .3M282.9 80l-.5 .3M282.9 80v.3M269.7 85.9l-.3 .1M270.2 86.5h.1M270.7 86.2l-.5 .3M270.7 86.4v-.2M270.7 86.4l-.5 .3M271 86.9h.1M271.1 86.5a1.49 1.49 0 0 1-1.2-2.1l.2-.1"/>
<path d="M271.5 86.9l-.3 .1M271.5 86.6l-.5 .3M271.5 86.6v.3M271.7 96.3l-2.5-6.5M271.8 84.2a1.57 1.57 0 0 1 1 2.1l-.4 .1M271.9 86.1a1.49 1.49 0 0 1-1.2-2.2h.1M272.6 83.8a1.57 1.57 0 0 1 .9 2.1l-.4 .1M274.7 90.7v20.3M274.8 90.1v.1M274.8 90.7v20.3M274.8 90.1l-.1 .1M274.8 93.7l.4 .2"/>
<path d="M274.8 93.7l-.4 .2M274.8 94.6l-.4 .2M275 85.4l-.1-.1M275.6 90.6v.1M279.4 91.8h.1M279.8 84.6a.64 .64 0 0 0-1 .4 .67 .67 0 0 0 .7 .2 .67 .67 0 0 0 .5-.4l-.2-.2M279.9 91.5l-.5 .3M279.9 91.8v-.3M279.9 91.8l-.5 .3M280.2 92.2h.1M280.6 84.1l-.4-.2M280.6 85l-.4-.2"/>
<path d="M280.6 97.1l-.4-.2M280.6 98.5l-.4-.2M280.6 96.8l.2 .1M280.6 83.8l.2 .1M280.6 83.8l.6-.3M280.6 84.8l.6-.3M280.6 96.8l.6-.3M280.6 98.4l.6-.3M280.7 92.2l-.3 .1M280.7 91.9l-.5 .3M280.7 91.9v.3M280.8 98.5l-.2-.1"/>
<path d="M280.8 84.9l-.2-.1M280.8 83.9l.5-.3M280.8 84.9l.5-.3M280.8 96.9l.5-.3M280.8 98.5l.5-.3M281.2 83.5l.1 .1M281.2 92.8v.3M281.2 96.5l.1 .1M281.3 84.6l-.1-.1M281.3 98.2l-.1-.1M281.3 83.7l-.3-.2M281.3 84.6l-.3-.3"/>
<path d="M281.3 96.7l-.3-.3M281.3 98.1l-.3-.2M282 89.4l-.1-.1M282 81.3h-.1M282.4 80.6v-.3M282.9 80.3l-.5 .3M283.3 86.6a.64 .64 0 0 0-1 .4 .67 .67 0 0 0 .7 .3 .67 .67 0 0 0 .5-.5l-.2-.2M289 85.4l-.1-.1M290.8 85.2v.3M291.4 85.2l-.6 .3M291.4 84.9l-.6 .3M291.4 85.2v-.3"/>
<path d="M291.6 85.9v-.3M292.1 85.6l-.5 .3M292.1 85.3l-.5 .3M292.1 85.3v.3M274.7 111l.5 .3M274.8 111l.4 .3M274.8 111h-.1M274.8 106.7l.4 .2M274.8 106.7l-.4 .2M274.8 108.1l-.4 .2M275.6 111.5h.1M91.3 134.3h.2"/>
<path d="M91.5 135.5h-.2M91.5 134.3v.1M91.5 135.4v.1M91.5 134.4h-.2M91.5 135.4h-.2M91.3 150.2h.2M91.5 152.1h-.2M91.5 150.2h.1M91.5 152v.1M91.5 152h-.2M91.5 150.2h-.2M100.1 183.9v29.8"/>
<path d="M174.4 183.9v29.8M269.1 196.5h.1M269.5 196.4l.1-.1M269.6 196.3h-.2M269.6 196.3l-.1 .1M269.6 196.3h.1M269.6 196.3l-.4 .2M269.7 195.9l-.5 .3M270.7 196.5l-.5 .3M270.7 196.8l-.5 .3M270.7 196.8v-.3M271.5 197.2l-.3 .2"/>
<path d="M271.5 196.9l-.5 .3M271.5 196.9v.3M279.8 195.2a.64 .64 0 0 0-1 .4 .67 .67 0 0 0 .7 .2 .67 .67 0 0 0 .5-.4l-.2-.2M279.8 196.4a.64 .64 0 0 0-1 .3 .67 .67 0 0 0 .7 .3 .67 .67 0 0 0 .5-.5l-.2-.1M280.8 189.8h.1M280.8 189.8l.4-.2M281.2 189.3l-.6 .3M281.2 188.4l-16 9.2M281.2 189.6l-.4 .2M281.2 189.6h.1M281.2 189.5l-.4 .3M281.2 189.6v-.1"/>
<path d="M281.6 190.2v.3M282.2 190.2l-.6 .3M282.2 190.2v-.3M282.2 189.9l-.6 .3M282.4 190.9v-.3M282.9 190.6l-.5 .3M282.9 190.3l-.5 .3M282.9 190.3v.3M283.3 198.4a.64 .64 0 0 0-1 .3 .67 .67 0 0 0 .7 .3 .67 .67 0 0 0 .5-.4l-.2-.2M284.7 199.7a.66 .66 0 0 0-.4 .7 .66 .66 0 0 0 .6 .5 1.64 1.64 0 0 0 2.2-.6l-.1-.3-.4-.3M291.4 195.5l-.6 .3M291.4 195.2l-.6 .3"/>
<path d="M291.4 195.5v-.3M292.1 195.9l-.3 .2M292.1 195.6l-.5 .3M292.1 195.6v.3M292.7 196.7h.1M292.8 196.7h.1M292.8 196.7h-.1M292.8 196.7l.4-.2M293.2 196.5h.1M297.1 197.6l-15.9-9.2M91.3 214h.1M91.4 214h.1"/>
<path d="M108.1 214h.1M108.2 214h.1M165.6 214h.1M165.7 214h.1M182.5 214h.1M182.6 214h.1M279.9 202.1l-.5 .3M279.9 202.1v-.3M279.9 201.8l-.5 .3M280.7 202.5l-.3 .2M280.7 202.2l-.5 .3M280.7 202.2v.3"/>
<path d="M281.1 203.5v-.1M281.1 203.5l.4-.3M281.5 203.2h.1"/>
</g>
<path d="M270.1 84.3l.8-.2 .9 .1M270.8 83.9l.8-.2 1 .1M91.5 150.2v1.8M173.6 150.2v1.8M174.6 152v-1.8M182.5 150.2v1.8" fill="none" stroke="#000" stroke-width=".21" stroke-dasharray="1.3 .6" stroke-dashoffset=".9"/>
<g fill="none" stroke="#000" stroke-width=".21" stroke-dasharray="1.3 .6" stroke-dashoffset="-.1">
<path d="M267.7 77.6a6.4 6.4 0 0 1 3.3-.2M269.7 85.9v110M274.4 90.5v3.4M276.2 89.4v110.1M280.2 80.4v3.5M281 80v3.5M281.2 84.5v7.1M261.1 103.4l1.6-2.1 1.7-1.9M173.6 135.4v14.8M174.6 135.4v14.8M99.4 183.7v30M173.8 183.7v30"/>
<path d="M277.7 193.3a1.66 1.66 0 0 0-2.4 .6 1.66 1.66 0 0 0 2.8 0l-.2-.4-.2-.2M277.7 194.5a1.66 1.66 0 0 0-2.4 .6 1.66 1.66 0 0 0 2.8 0l-.2-.4-.2-.2M286.1 192.9v-110"/>
</g>
<g fill="none" stroke="#000" stroke-width=".21" stroke-dasharray="1.3 .6" stroke-dashoffset=".4">
<path d="M89.7 26.2v.7M90 26.9v-.7M91.2 26.2v.7M92.2 26.2v.7M92.2 26.2h12M104.2 26.2v.7M105.2 26.2v.7M106.6 26.2v.7M89.7 42.3v.8M91.2 42.3v.8M92.2 42.3v.8M92.2 43.1h12"/>
<path d="M104.2 42.3v.8M105.2 42.3v.8M106.6 42.3v.8M265 76.6l-.7 .4M267.6 77.6l-.8 .4M271.1 80l.8-.4M281.2 79.3v4.2M281.2 79l-12 6.9M282.2 79.5l.7 .5M266.1 99.5l-.8-.4M270.2 86.5l.8 .4M270.7 86.2l.8 .4"/>
<path d="M270.7 83.9l-.7 .4M272.5 95.9l-.8 .4M272.7 86.4l.8-.5M273.9 90.3l-.7 .4M274.3 92.7l.8-.5M274.4 93.9l.8 .5M274.8 94.6v-.9M275.2 95.2l-.8-.4M275.6 95l-.8-.4M276.4 89.2a.3 .3 0 0 0-.2 .2 .3 .3 0 0 0 .2 .3M279.4 91.8l.8 .4M279.9 91.5l.8 .4"/>
<path d="M280.2 84.8l.8-.5M280.2 98.3l.8-.4M280.6 84.1v.9M280.6 85l.7-.4M280.6 98.5l.7-.4M280.6 84.8v12M280.6 81.3v2.5M280.7 92.2l.7 .4M281 80l-.8 .5M281 83.5l-.8 .4M281 96.4l-.8 .5M281.3 83.7l-.7 .4"/>
<path d="M281.3 84.6v-.9M281.3 96.7l-.7 .4M282.4 80.3l-.8-.5M285.9 83.2a.3 .3 0 0 0 .2-.3 .3 .3 0 0 0-.2-.3M291.4 84.9l.7 .4M291.6 85.6l-.8-.4M292.1 85.6l.8 .4M292.4 86.3l-.8-.4M293.1 85.9l-11.9-6.9M261.1 104.9l.7 .5M264.2 107.6l.7 .4M267.4 110.2l.7 .4"/>
<path d="M267.7 104.1l-.8-.5M269.3 108.6l-.8-.4M274.4 106.9l.8 .4M274.4 111.2l.8 .4M275.2 108.8l-.8-.5M275.6 108.6l-.8-.5M281 100.8l-.8 .4M173.6 130.1v4.3M174.6 130.1v4.3M269.1 196.5l12 7M271.5 197.2l-.8-.4M276.4 199.8a.3 .3 0 0 1-.2-.3 .3 .3 0 0 1 .2-.3"/>
<path d="M281.2 187.3l-12 6.9M281.6 190.5l.8 .4M282.9 190.6l-.7-.4M285.9 192.6a.3 .3 0 0 1 .2 .3 .3 .3 0 0 1-.2 .3M292.1 195.9l-.7-.4M293.1 194.2l-11.9-6.9M280.7 202.5l-.8-.4"/>
</g>
<g fill="none" stroke="#000" stroke-width=".21" stroke-dasharray="1.3 .6" stroke-dashoffset=".6">
<path d="M97.9 27.6a.71 .71 0 0 0-.7-.7M99.2 26.9a.71 .71 0 0 0-.7 .7M97.2 42.3a.71 .71 0 0 0 .7-.7M98.5 41.6a.71 .71 0 0 0 .7 .7M98.8 43h-1.2M265 76.6v-5.8M281.2 79.3l1 .5M281.2 79v-1.2M269.7 85.9l1 .5M272.4 86.4l-1.3 .1M272.9 91.2a.55 .55 0 0 1 .4-.6 .55 .55 0 0 1 .7 .3 1.17 1.17 0 0 1 .2 1.8 1.47 1.47 0 0 1-1.3-1.5M272.9 84.7v1.2"/>
<path d="M273.1 86l-1.2 .1M273.7 90.8a.55 .55 0 0 1 .4-.6 .55 .55 0 0 1 .6 .3 1.17 1.17 0 0 1 .3 1.8 1.47 1.47 0 0 1-1.3-1.5M275.4 85.9v-1.2M276 88.9l9.9-5.7M278.8 83.7v1.2M279.9 88.8v1.1M279.9 80.7v1.1M280 84.9v-1.2M281.6 80.1l-1-.5M282.3 85.7v1.2M282.4 89.9v-1.1M282.4 81.8v-1.1"/>
<path d="M283.5 86.9v-1.2M286.3 83.4l-9.9 5.8M286.9 84.7v1.2M289.4 85.9v-1.2M267.9 110.2a.49 .49 0 0 1-.6 0 .49 .49 0 0 1-.2-.5M173.5 130h1.2M174.7 155.6h-1.2M270.7 196.5l-1-.6M275.3 193.9v1.1M278.1 195v-1.1M278.8 195.5v1.1M280 196.6v-1.1"/>
<path d="M280.6 189.6l1 .6M281.2 189.6l11.7 6.7M282.2 189.9l-1-.6M282.3 197.5v1.1M283.5 198.6v-1.1M284.2 199.1v1.1M285.9 193.2l-9.9 5.7M292.9 196.3l-11.7-6.7M293.1 196.2l-1-.6M281.7 202.8l-1-.6M287.1 200.2v-1.1"/>
</g>
<path d="M98.5 27.6v14M97.9 41.6v-14M269.2 93.5v21.6M273.4 85.3a.6 .6 0 0 0-.5 .7 .6 .6 0 0 0 .7 .5 1.32 1.32 0 0 0 1.8-.7l-.4-.4M274.4 94.8v12.1M280.2 84.8v12.1M280.4 89.3a.6 .6 0 0 0-.5 .7 .6 .6 0 0 0 .6 .5 1.32 1.32 0 0 0 1.9-.6l-.4-.5M280.4 81.3a.6 .6 0 0 0-.5 .6 .6 .6 0 0 0 .6 .6 1.32 1.32 0 0 0 1.9-.7l-.4-.5M281 84.3v12.1M287.4 85.3a.6 .6 0 0 0-.5 .7 .6 .6 0 0 0 .6 .5 1.32 1.32 0 0 0 1.9-.7l-.4-.4" fill="none" stroke="#000" stroke-width=".21" stroke-dasharray="1.3 .6" stroke-dashoffset=".3"/>
<path d="M97.2 26.9h-5M104.2 26.9h-5M92.2 42.3h5M99.2 42.3h5M280.2 98.3v2.9M281 97.9v2.9M274.4 108.3v2.9" fill="none" stroke="#000" stroke-width=".21" stroke-dasharray="1.3 .6" stroke-dashoffset=".1"/>
<path d="M280.6 79.6v1.6M264.4 99.4a.6 .6 0 0 1 .7-.4 .6 .6 0 0 1 .5 .5M280.8 96.9v1.6M281.3 96.6v1.6M266 103.9a.6 .6 0 0 1 .7-.4 .6 .6 0 0 1 .5 .6" fill="none" stroke="#000" stroke-width=".21" stroke-dasharray="1.3 .6" stroke-dashoffset=".8"/>
<path d="M264.3 106.1l1.7-2.2M267.1 109.7a1.36 1.36 0 0 1 1.4-1.5l.3 .5M174.7 130v25.6M173.5 155.6v-25.6" fill="none" stroke="#000" stroke-width=".21" stroke-dasharray="1.3 .6" stroke-dashoffset=".2"/>
<path d="M272.5 95.9l-7.5-19.3M173.6 152v3.5M174.6 152v3.5" fill="none" stroke="#000" stroke-width=".21" stroke-dasharray="1.3 .6" stroke-dashoffset="-.2"/>
<text font-size="4.9" x="159.6" y="227.8">OUTSIDE VIEW</text>
<g font-size="4.2">
<text x="302.9" y="13.3">PART NO</text>
<text x="328.5" y="13.3">QTY</text>
<text x="377" y="13.3">NAME</text>
<text x="301.4" y="18.9">SS5018-48</text>
<text x="331.3" y="18.9">1</text>
<text x="360.1" y="18.9">COLUMN SUB W6 RF/LR</text>
<text x="304.4" y="25">SS4002</text>
<text x="331.3" y="25">1</text>
<text x="351.9" y="25">COLUMN BASE PLATE 8 x 8 (W6)</text>
<text x="304.4" y="31">SS4003</text>
<text x="331.2" y="31">1</text>
<text x="351" y="31">COLUMN JOINT PLATE 6 x 6 (W6)</text>
<text x="304.4" y="37">SS5006</text>
<text x="331.2" y="37">2</text>
<text x="343.2" y="37">COLUMN FLAG 9 x 8 3/16 w/TAB (3 BOLT)</text>
<text x="243.3" y="64">SS5006</text>
<text x="294.9" y="73.7">SS4003</text>
<text x="239.7" y="89.3">SS5006</text>
<text x="46.7" y="121.2">1 TYP</text>
<text x="122.1" y="122.9">1/2</text>
<text x="55" y="164.8">3 3/8 TYP</text>
<text x="124.6" y="173">49</text>
<text x="299.9" y="174.2">SS5018-48</text>
<text x="301.8" y="187.1">SS4002</text>
<text x="357.2" y="209.6">NOTES:</text>
<text x="357.2" y="213.8">1.</text>
<text x="367.2" y="213.8">SEAL WELD.</text>
<text x="122.1" y="223.3">1/2</text>
<text x="357.2" y="222.5">NOTES:</text>
<text x="357.2" y="226.7">1.</text>
<text x="367.2" y="226.7">SEAL WELD.</text>
<text x="357.2" y="231">2.</text>
<text x="367.2" y="231">HOT DIP GALVANIZE.</text>
<text x="363.5" y="255.9">COLUMN SUB RIGHT FRONT</text>
<text x="285.5" y="261.4">MO</text>
<text x="308.3" y="261.3">8/8/2016</text>
<text x="334.3" y="261.6">RELEASED</text>
<text x="11.8" y="266.1">ZONE</text>
<text x="28.6" y="266.1">REV.</text>
<text x="87.1" y="266.1">REV. DESCRIPTION</text>
<text x="174.9" y="266.1">BY</text>
<text x="190.6" y="266.1">DATE</text>
<text x="208.5" y="266.1">APP'D</text>
<text x="227.1" y="266.1">DATE</text>
<text x="243.7" y="266.2">DO NOT SCALE</text>
<text x="330" y="266.7">SHEET 6 OF 8</text>
<text x="360.6" y="266.5">B</text>
<text x="368.4" y="266.6">COL-6</text>
<text x="416.7" y="266.5">(1)</text>
</g>
<g font-size="4">
<text x="33.6" y="7.1">8</text>
<text x="85.2" y="7.1">7</text>
<text x="137" y="7.1">6</text>
<text x="188.6" y="7.1">5</text>
<text x="240.3" y="7.1">4</text>
<text x="292.1" y="7.1">3</text>
<text x="343.8" y="7.1">2</text>
<text x="395.7" y="7.1">1</text>
<text x="4.9" y="29.8">F</text>
<text x="424.5" y="29.9">F</text>
<text x="4.8" y="76">E</text>
<text x="424.3" y="73.5">E</text>
<text x="4.7" y="117.6">D</text>
<text x="424.2" y="116.9">D</text>
<text x="4.7" y="159.3">C</text>
<text x="424.2" y="160.5">C</text>
<text x="4.8" y="204">B</text>
<text x="424.3" y="204">B</text>
<text x="4.8" y="246.1">A</text>
<text x="424.3" y="246.1">A</text>
<text x="33.6" y="274.3">8</text>
<text x="85.2" y="274.3">7</text>
<text x="137" y="274.3">6</text>
<text x="188.6" y="274.3">5</text>
<text x="240.3" y="274.3">4</text>
<text x="292.1" y="274.3">3</text>
<text x="343.8" y="274.3">2</text>
<text x="395.8" y="274.3">1</text>
</g>
<text font-size="3.2" x="105.2" y="211.7" transform="rotate(-90 105.2 211.7)">MK. INSIDE</text>
<g font-size="2.6">
<text x="245.7" y="249.3">FRACTIONAL ±1/4</text>
<text x="245.7" y="252.3">X.X</text>
<text x="245.7" y="255.3">X.XX</text>
<text x="262.9" y="252.3">±0.062</text>
<text x="262.9" y="255.3">±0.031</text>
<text x="245.7" y="258.3">X.XXX</text>
<text x="245.7" y="261.3">ANGULAR</text>
<text x="262.9" y="258.3">±0.010</text>
<text x="262.9" y="261.3">±0.5</text>
</g>
<g font-size="2.2">
<text x="359.5" y="262.8">SIZE</text>
<text x="365.3" y="262.7">DRAWING NO.</text>
<text x="417.5" y="262.8">REV</text>
</g>
<text font-size="2.1" x="14.7" y="269.4">THIS DRAWING AND THE INFORMATION CONTAINED ON IT ARE THE EXCLUSIVE PROPERTY OF HARSCO CORP. THE COPYING, REPRODUCING, TRANSMITTING, OR DISTRIBUTION OF THIS DRAWING OR ANY INFORMATION CONTAINED ON IT, WHETHER IN PART OR AS A WHOLE, WITHOUT THE PRIOR WRITTEN CONSENT OF HARSCO CORP IS PROHIBITED. © 2019 HARSCO CORPORATION. ALL RIGHTS RESERVED.</text>
<g font-size="2">
<text x="242.9" y="239.8">ALL DIMENSIONS ARE INCHES</text>
<text x="243.1" y="236.8">UNLESS OTHERWISE SPECIFIED:</text>
<text x="242.9" y="242.1">DIMENSIONS IN [ ] ARE METRIC</text>
<text x="242.9" y="244.4">REMOVE BURRS &amp; SHARP EDGES</text>
<text x="242.9" y="246.7">MACHINE FINISH: 125 MICRO</text>
</g>
<g font-size="1.7">
<text x="274.8" y="236.1">THIRD ANGLE PROJ</text>
<text x="292" y="236.1">JOB NO.</text>
<text x="328.5" y="236.1">MODEL</text>
<text x="274.8" y="242.5">CUSTOMER</text>
<text x="274.8" y="247.8">CUSTOMER PROJECT</text>
<text x="274.8" y="253.1">ESTIMATED DRY WEIGHT (LBS)</text>
<text x="274.8" y="258.4">DRAWN BY</text>
<text x="274.8" y="263.6">CHECKED BY</text>
<text x="302.2" y="263.6">DATE</text>
<text x="302.2" y="258.4">DATE</text>
<text x="328.2" y="258.3">STATUS</text>
</g>
</svg>
